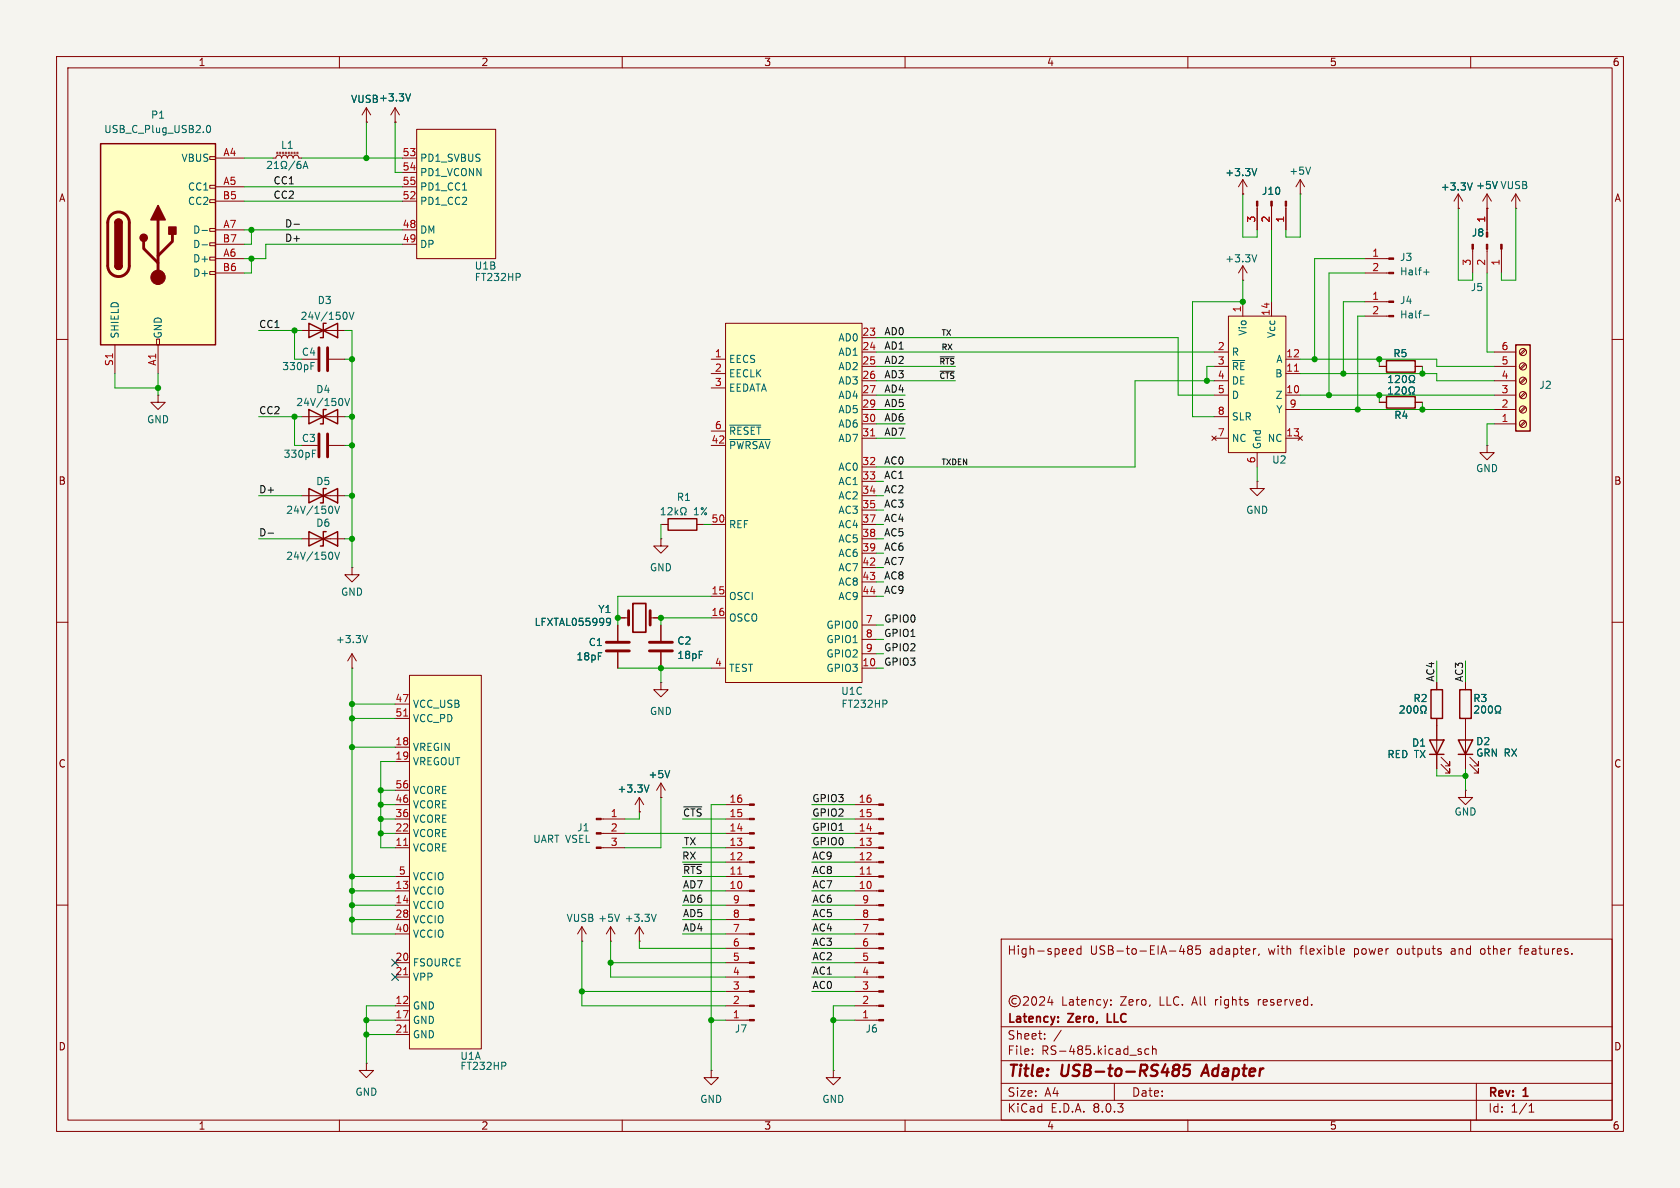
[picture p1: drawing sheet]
<svg xmlns="http://www.w3.org/2000/svg" width="297mm" height="210mm" viewBox="0 0 297 210" stroke-linecap="round" stroke-linejoin="round" font-family="sans-serif">
<path d="M0 0h297v210h-297z" fill="#f5f4ef" stroke="#f5f4ef" stroke-width=".18"/>
<g fill="none" stroke="#840000" stroke-width=".18">
<path d="M10 10h277v190h-277zM12 12h273v186h-273zM60 10v2M110 10v2M160 10v2M210 10v2M260 10v2M10 60h2M285 60h2M10 110h2M285 110h2M10 160h2"/>
<path d="M128.3 142.2h4.2M128.3 144.8h4.2M128.3 147.3h4.2M128.3 149.9h4.2M128.3 152.4h4.2M128.3 154.9h4.2M128.3 157.5h4.2M151.1 142.2h4.2M151.1 144.8h4.2M151.1 147.3h4.2M151.1 149.9h4.2M151.1 152.4h4.2"/>
<path d="M151.1 154.9h4.2M151.1 157.5h4.2M285 160h2M128.3 160h4.2M128.3 162.6h4.2M128.3 165.1h4.2M128.3 167.6h4.2M128.3 170.2h4.2M128.3 172.7h4.2M128.3 175.3h4.2M128.3 177.8h4.2M151.1 160h4.2"/>
<path d="M151.1 162.6h4.2M151.1 165.1h4.2M151.1 167.6h4.2M151.1 170.2h4.2M151.1 172.7h4.2M151.1 175.3h4.2M151.1 177.8h4.2M177 166h108v32h-108zM179.7 176.6a.52 .52 0 0 0-.8 .4 .52 .52 0 0 0 .8 .4M181 176.3l.5-.1 .2 .1 .1 .3-.9 1.1h.9M182.5 176.3l.2-.1a.81 .81 0 0 1 .6 .6 .81 .81 0 0 1-.3 .8l-.1 .1a.81 .81 0 0 1-.4-1.4zM183.8 176.3l.6-.1 .2 .1 .1 .3-1 1.1h1"/>
<path d="M185.6 176.1l-.4 1.1h1M186 176.7v1M189.2 168.6h.5M189.2 167.8l.4-.1 .2 .4-.7 .1M191.1 167.8l-.4-.1-.3 .3v.4l.1 .2h.6M191.1 167.2v1.5M196.4 177.6v.1M196.4 176.8v.1M208.9 167.1l-.4 1.1h1M209.2 167.7v1M210.2 167.8l-.2-.2 .2-.4 .5 .1 .1 .2-.3 .3M210.2 167.8l-.2 .3v.3l.2 .3 .5-.1 .1-.2v-.3l-.3-.3"/>
<path d="M210.2 167.8h.3M212.2 167.2h-.7l-.1 .7 .2-.1h.5l.1 .3v.5l-.2 .1-.6-.1M222.6 168.6l-.1 .3M237.2 167.7l.4 .1 .1 .3-.7 .1M237.6 168.6l-.4 .1M256.6 168.2v.4M262 167.7l-.3 .3v.4l.3 .3M268.5 167.7h.6M269.1 167.2l-.4 .2v1.3M60 198v2M110 198v2M128.3 180.3h4.2"/>
<path d="M151.1 180.3h4.2M160 198v2M177 194.5h108M177 191.5h108M177 187.5h108M177 181.5h108M182.5 186.3v.1M182.5 185.5v.1M184.7 183.6v.1M184.7 182.8v.1M187.6 182.1l-1.3 2M197 191.5v3"/>
<path d="M201.6 185.9l.2 .2-.2 .3M201.6 185.4l.1 .1M203.1 185.5l-.4-.1-.3 .3v.4l.1 .2h.6M203.7 185.5l.3-.1 .3 .1 .1 .9M203.7 184.9v1.5M210 198v2M260 198v2M261 191.5v6.5M270.3 196.6h.9M270.3 195.5l.4-.4v1.5"/>
<circle cx="179.4" cy="177" r="1"/>
</g>
<path d="M207.6 189l.1 .1M207.6 188.3l.6-.1 .3 .2a.44 .44 0 0 1-.4 .7M207.7 189.1h.4M207.7 189.1l-.2 .1M208.1 189.1l.3 .2a.67 .67 0 0 1-.1 .7 .67 .67 0 0 1-.7 .2M210.4 188.2h-.9l-.3 1 .4-.2 .6 .1 .2 .3-.2 .6-.3 .2h-.5l-.3-.2M213.3 188.2l-1 2" fill="none" stroke="#840000" stroke-width=".4"/>
<path d="M195.8 179.2v1.5h.7" fill="none" stroke="#840000" stroke-width=".3"/>
<g fill="#840000" stroke="#840000" stroke-width=".18">
<path d="M132.5 142.1h.8v.3h-.8z"/>
<path d="M132.5 144.7h.8v.2h-.8z"/>
<path d="M132.5 147.2h.8v.2h-.8z"/>
<path d="M132.5 149.7h.8v.3h-.8z"/>
<path d="M132.5 152.3h.8v.2h-.8z"/>
<path d="M132.5 154.8h.8v.3h-.8z"/>
<path d="M132.5 157.4h.8v.2h-.8z"/>
<path d="M132.5 159.9h.8v.2h-.8z"/>
<path d="M132.5 162.4h.8v.3h-.8z"/>
<path d="M132.5 165h.8v.2h-.8z"/>
<path d="M132.5 167.5h.8v.3h-.8z"/>
<path d="M132.5 170.1h.8v.2h-.8z"/>
<path d="M132.5 172.6h.8v.2h-.8z"/>
<path d="M132.5 175.1h.8v.3h-.8z"/>
<path d="M132.5 177.7h.8v.2h-.8z"/>
<path d="M132.5 180.2h.8v.3h-.8z"/>
<path d="M155.3 142.1h.9v.3h-.9z"/>
<path d="M155.3 144.7h.9v.2h-.9z"/>
<path d="M155.3 147.2h.9v.2h-.9z"/>
<path d="M155.3 149.7h.9v.3h-.9z"/>
<path d="M155.3 152.3h.9v.2h-.9z"/>
<path d="M155.3 154.8h.9v.3h-.9z"/>
<path d="M155.3 157.4h.9v.2h-.9z"/>
<path d="M155.3 159.9h.9v.2h-.9z"/>
<path d="M155.3 162.4h.9v.3h-.9z"/>
<path d="M155.3 165h.9v.2h-.9z"/>
<path d="M155.3 167.5h.9v.3h-.9z"/>
<path d="M155.3 170.1h.9v.2h-.9z"/>
<path d="M155.3 172.6h.9v.2h-.9z"/>
<path d="M155.3 175.1h.9v.3h-.9z"/>
<path d="M155.3 177.7h.9v.2h-.9z"/>
<path d="M155.3 180.2h.9v.3h-.9z"/>
</g>
<path d="M130.4 154.5h.7M153.3 154.5h.7" fill="none" stroke="#a90000" stroke-width=".18"/>
<path d="M268 61h2.5v15.2h-2.5z" fill="#ffffc2"/>
<path d="M245.1 63.8h5.1v2h-5.1zM245.1 70.1h5.1v2h-5.1zM268 61h2.5v15.2h-2.5zM118.1 91.7h5.1v2h-5.1z" fill="none" stroke="#840000" stroke-width=".25"/>
<g fill="none" stroke="#840000" stroke-width=".18">
<path d="M257.8 36.8h.1M257.8 34.3l-.8 1.3M257.8 34.3v2.5M257.8 34.3l.8 1.3M262.9 36.8h.1M262.9 34.3l-.8 1.3M262.9 34.3v6.7M262.9 34.3l.8 1.3M268 36.8h.1M268 34.3l-.8 1.3M268 34.3v2.5M268 34.3l.7 1.3"/>
<path d="M241.3 48.3h4.2M241.3 45.7h4.2M241.3 55.9h4.2M241.3 53.3h4.2M260.3 44v4.3M262.9 44v4.3M265.4 44v4.3M243.8 64.8h1.3M243.8 71.1h1.3M250.2 64.8h1.3M250.2 71.1h1.3M264.2 74.9h3.8"/>
<path d="M264.2 72.4h3.8M264.2 69.9h3.8M264.2 67.3h3.8M264.2 64.8h3.8M264.2 62.2h3.8M269.6 61.7l-.9 .9M269.6 64.3l-.9 .8M269.6 66.8l-.9 .8M269.6 69.3l-.9 .9M269.6 71.9l-.9 .8M269.6 74.4l-.9 .9M269.7 61.9l-.8 .8"/>
<path d="M269.7 64.4l-.8 .9M269.7 67l-.8 .8M269.7 69.5l-.8 .9M269.7 72.1l-.8 .8M269.7 74.6l-.8 .8M116.8 92.7h1.3M123.2 92.7h1.3M109.2 109.2h1.9M109.2 110.5v2.8M109.2 115.3v2.8M114.9 109.2h1.9M116.8 110.5v2.8"/>
<path d="M116.8 115.3v2.8M116.8 120.7v1.2h1.3l-1.3 1.3-1.2-1.3h1.2M116.8 120.7h.1M116.8 138.4l-.7 1.3M116.8 138.4v2.6M116.8 138.4l.8 1.3M259.1 139.7v1.3h1.2l-1.2 1.2-1.3-1.2h1.3M259.1 139.7h.1M113 143.5h.1M113 141l-.7 1.2M113 141v2.5M113 141l.8 1.2"/>
<path d="M116.8 141h.1M64.8 188v1.2h1.2l-1.2 1.3-1.3-1.3h1.3M64.8 188h.1M125.7 189.2v1.3h1.3l-1.3 1.3-1.2-1.3h1.2M125.7 189.2h.1M147.3 189.2v1.3h1.3l-1.3 1.3-1.3-1.3h1.3M147.3 189.2h.1"/>
<circle cx="269.2" cy="74.9" r=".63"/>
<circle cx="269.2" cy="67.3" r=".63"/>
<circle cx="269.2" cy="64.8" r=".63"/>
<circle cx="269.2" cy="69.8" r=".63"/>
<circle cx="269.2" cy="72.4" r=".63"/>
<circle cx="269.2" cy="62.2" r=".63"/>
</g>
<g fill="none" stroke="#006464" stroke-width=".18">
<path d="M260.3 32.3l-.4 1.3M251.7 48.1h.9M251.7 55.7h.9M252.2 47.6v1M245.5 68.8l.3-.4v1.3M245.5 69.7h.7M245.5 67.6h.7M245.5 66.7l.4-.3v1.2M246.7 68.5l.5-.1 .2 .4-.8 .9h.8M246.7 66.5l.5-.1 .2 .3-.8 .9h.8M248.1 68.5l.1-.1a.68 .68 0 0 1 .4 .6 .68 .68 0 0 1-.4 .7 .84 .84 0 0 1-.1-1.2zM248.1 66.4h.1a.68 .68 0 0 1 .5 .6 .68 .68 0 0 1-.5 .6 .84 .84 0 0 1-.1-1.2z"/>
<path d="M249.1 69.7h.3v-.3a.54 .54 0 0 1-.3-.7 .54 .54 0 0 1 .8-.2 .58 .58 0 0 1-.1 .9v.3h.3M249.1 67.6h.3v-.2a.54 .54 0 0 1-.2-.7 .54 .54 0 0 1 .7-.3 .58 .58 0 0 1-.1 1v.2h.3M116.9 91h.7M116.9 90.1l.3-.4v1.3M118.1 89.9l.5-.2 .2 .4-.8 .9h.8M119.4 89.7v1.3M119.5 90.5l.3 .5M119.8 90.2l-.4 .4M120.3 91h.3v-.2a.54 .54 0 0 1-.2-.8 .54 .54 0 0 1 .7-.2 .58 .58 0 0 1-.1 1v.2h.3M107.3 109.4l.4-.1 .2 .1a.84 .84 0 0 1-.3 1.2h-.3M107.9 109.8l-.2 .3-.4-.1M114.7 138.8l-.4 1.2"/>
<path d="M118.4 136.2l-.4 1.3"/>
</g>
<g fill="#840000" stroke="#840000" stroke-width=".18">
<path d="M262.8 41h.2v.9h-.2z"/>
<path d="M260.2 43.2h.3v.8h-.3z"/>
<path d="M262.8 43.2h.2v.8h-.2z"/>
<path d="M265.3 43.2h.3v.8h-.3z"/>
<path d="M245.5 48.1h.9v.3h-.9z"/>
<path d="M245.5 45.6h.9v.2h-.9z"/>
<path d="M245.5 55.8h.9v.2h-.9z"/>
<path d="M245.5 53.2h.9v.3h-.9z"/>
</g>
<path d="M111.9 106.7h2.3v5.1h-2.3z" fill="none" stroke="#840000" stroke-width=".3"/>
<path d="M107.2 115.1h4.1M107.2 113.5h4.1M111.1 108v2.5M114.8 115.1h4.1M114.8 113.5h4.1M114.9 108v2.5" fill="none" stroke="#840000" stroke-width=".51"/>
<path d="M128.3 57.2h24.1v63.5h-24.1z" fill="#ffffc2"/>
<g fill="none" stroke="#840000" stroke-width=".18">
<path d="M128.3 57.2h24.1v63.5h-24.1zM152.4 59.7h2.5M219.7 49.5h.1M219.7 47l-.8 1.3M219.7 47v2.5M219.7 47l.8 1.3M125.7 63.5h2.6M125.7 66h2.6M125.7 68.6h2.6M125.7 78.7h2.6M125.7 76.2h2.6M152.4 62.2h2.5"/>
<path d="M152.4 64.8h2.5M152.4 67.3h2.5M152.4 69.9h2.5M152.4 72.4h2.5M152.4 74.9h2.5M152.4 77.5h2.5M116.8 95.3v1.2h1.3l-1.3 1.3-1.2-1.3h1.2M116.8 95.3h.1M125.7 92.7h2.6M152.4 82.6h2.5M152.4 85.1h2.5M152.4 87.6h2.5"/>
<path d="M152.4 90.2h2.5M152.4 92.7h2.5M152.4 95.3h2.5M152.4 97.8h2.5M62.2 100.3v1.3h1.3l-1.3 1.3-1.2-1.3h1.2M62.2 100.3h.1M125.7 118.1h2.6M125.7 105.4h2.6M125.7 109.2h2.6M152.4 118.1h2.5M152.4 105.4h2.5M152.4 100.3h2.5"/>
<path d="M152.4 102.9h2.5M152.4 110.5h2.5M152.4 113h2.5M152.4 115.6h2.5M254 128.3v7.6M254.8 135.1l1.5 1.6v-.8v.8h-.8M254.8 133.9l1.5 1.5v-.8v.8h-.8M259.1 120.7v1.2M259.1 127v1.3M106.3 149.9h4.2M106.3 147.3h4.2M106.3 144.8h4.2"/>
<path d="M102.9 166.4h.1M102.9 163.8l-.8 1.3M102.9 163.8v2.6M102.9 163.8l.7 1.3M107.9 166.4h.1M107.9 163.8l-.7 1.3M107.9 163.8v2.6M107.9 163.8l.8 1.3M113 166.4h.1M113 163.8l-.7 1.3M113 163.8v2.6M113 163.8l.8 1.3"/>
</g>
<path d="M153.9 77.1h.7" fill="none" stroke="#a90000" stroke-width=".18"/>
<path d="M222.2 45l-.4 1.3M129 77.7h7.1M129 75.2h5.5M156.7 123.9v.4M261.4 124.9v.4l-.8 .8h.8M262 124.9a.68 .68 0 0 0 .3 1.2l.2-.2 .1-.3-.1-.7M263.2 124.9l.2-.1a.68 .68 0 0 1 .5 .6 .68 .68 0 0 1-.5 .7l-.2-.2-.1-.3zM264.3 126.1h.3v-.3a.54 .54 0 0 1-.2-.7 .54 .54 0 0 1 .7-.3 .58 .58 0 0 1-.1 1v.3h.3M109.5 161.6l-.4 1.3M116 161.6l-.4 1.3" fill="none" stroke="#006464" stroke-width=".18"/>
<path d="M252.7 130.8h2.6l-1.3 2.6zM252.7 133.4h2.6M258.1 121.9h2v5.1h-2z" fill="none" stroke="#840000" stroke-width=".25"/>
<g fill="#840000" stroke="#840000" stroke-width=".18">
<path d="M105.4 149.7h.9v.3h-.9z"/>
<path d="M105.4 147.2h.9v.2h-.9z"/>
<path d="M105.4 144.7h.9v.2h-.9z"/>
</g>
<path d="M217.2 55.9h10.1v24.1h-10.1z" fill="#ffffc2"/>
<g fill="none" stroke="#840000" stroke-width=".18">
<path d="M217.2 55.9h10.1v24.1h-10.1zM219.7 53.3v2.6M224.8 53.3v2.6M214.2 77.1l.8 .8M214.6 69.9h2.6M214.6 77.5h2.6M214.6 62.2h2.6M214.6 64.8h2.6M214.6 67.3h2.6M214.6 73.7h2.6M215 77.1l-.8 .8M227.3 69.9h2.6"/>
<path d="M227.3 66h2.6M227.3 63.5h2.6M227.3 77.5h2.6M227.3 72.4h2.6M229.5 77.1l.8 .8M230.3 77.1l-.8 .8M222.2 80v2.6"/>
</g>
<path d="M228.8 65.6h.8" fill="none" stroke="#a90000" stroke-width=".18"/>
<path d="M217.9 63.7h2.2" fill="none" stroke="#006464" stroke-width=".18"/>
<path d="M72.4 119.4h12.7v66h-12.7z" fill="#ffffc2"/>
<g fill="none" stroke="#840000" stroke-width=".18">
<path d="M53.3 73.7h7.7M72.4 119.4h12.7v66h-12.7zM69.8 132.1h2.6M69.8 134.6h2.6M69.8 124.5h2.6M69.8 127h2.6M69.8 139.7h2.6M69.8 149.9h2.6M69.8 157.5h2.6M69.8 147.3h2.6M69.8 144.8h2.6M69.8 142.2h2.6"/>
<path d="M69.8 154.9h2.6M69.8 177.8h2.6M69.8 160h2.6M69.8 170.2h2.6M69.8 172.7h2.6M69.8 162.6h2.6M69.8 165.1h2.6M69.8 180.3h2.6M69.8 182.9h2.6"/>
</g>
<path d="M71.4 126.6h.7M71.4 149.4h.7M71.4 172.3h.7M71.4 182.5h.7" fill="none" stroke="#a90000" stroke-width=".18"/>
<path d="M61 70.4l.4 1.3 .4-1.3M89.4 187.9v.4" fill="none" stroke="#006464" stroke-width=".18"/>
<path d="M54.6 72.4v2.5l5.1-2.5v2.5zM57.7 72.4h-.6v2.5h-.5" fill="none" stroke="#840000" stroke-width=".25"/>
<path d="M17.8 25.4h20.3v35.6h-20.3z" fill="#ffffc2"/>
<g fill="none" stroke="#840000" stroke-width=".18">
<path d="M69.8 19.1l-.7 1.2M69.8 19.1v2.5M69.8 19.1l.8 1.2M37.1 35.3h1v.5h-1zM37.1 32.8h1v.5h-1zM37.1 27.7h1v.5h-1zM38.1 27.9h5.1M38.1 33h5.1M38.1 35.6h5.1M48.3 27.9h.5l.1-.3 .4-.2 .3 .2 .2 .3 .1-.3 .4-.2 .3 .2 .2 .3 .1-.3 .4-.2 .4 .2 .1 .3 .2-.3 .3-.2 .4 .2 .1 .3h.5M48.9 27.2h.2M48.9 26.9h.2"/>
<path d="M49.4 27.2h.3M49.9 27.2h.3M50.4 27.2h.3M50.9 27.2h.3M51.4 27.2h.3M51.9 27.2h.3M51.9 26.9h.3M52.5 27.2h.2M52.5 26.9h.2M69.8 21.6h.1M27.7 59.9h.5v1.1h-.5zM37.1 48h1v.5h-1z"/>
<path d="M37.1 45.5h1v.5h-1zM37.1 42.9h1v.5h-1zM37.1 40.4h1v.5h-1zM38.1 45.7h5.1M38.1 40.6h5.1M38.1 48.3h5.1M38.1 43.2h5.1M20.3 61v5M27.9 61v5M254 120.7v1.2M254 127v1.3M259.1 128.3v7.6"/>
<path d="M259.8 135.1l1.6 1.6v-.8v.8h-.8M259.8 133.9l1.6 1.5v-.8v.8h-.8"/>
</g>
<path d="M17.8 25.4h20.3v35.6h-20.3zM20.3 39.4a.64 .64 0 0 1 .7-.7 .64 .64 0 0 1 .6 .7M20.3 47a.64 .64 0 0 0 .7 .6 .64 .64 0 0 0 .6-.6M253 121.9h2v5.1h-2zM257.8 130.8h2.5l-1.2 2.6zM257.8 133.4h2.5" fill="none" stroke="#840000" stroke-width=".25"/>
<path d="M19.6 38a1.9 1.9 0 0 1 2.1-.4 1.9 1.9 0 0 1 1.2 1.8v7.6a1.91 1.91 0 0 1-1.9 1.9 1.91 1.91 0 0 1-2-1.9l.1-7.8 .1-.6zM27.9 38.9v10.1M25.4 42.7v1.2l2.5 2.6M30.5 41.4v1.3l-2.6 2.5" fill="none" stroke="#840000" stroke-width=".51"/>
<g fill="#840000" stroke="#840000" stroke-width=".25">
<path d="M20.3 47h1.3a.64 .64 0 0 1-.6 .6 .64 .64 0 0 1-.7-.6z"/>
<path d="M20.3 39.4h1.3v7.6h-1.3z"/>
<path d="M20.5 38.9a.64 .64 0 0 1 .7-.1 .64 .64 0 0 1 .4 .6h-1.3z"/>
<path d="M27.9 36.3l1.3 2.6h-2.5z"/>
<path d="M29.8 40.1h1.3v1.3h-1.3z"/>
<circle cx="25.4" cy="42" r=".63"/>
</g>
<circle cx="27.9" cy="49" r="1.27" fill="#840000" stroke="#840000" stroke-width=".18"/>
<g fill="none" stroke="#006464" stroke-width=".18">
<path d="M72.6 16.6l-.5 1.3M36.6 22.3l.2-.1a.68 .68 0 0 1 .4 .6 .68 .68 0 0 1-.4 .6l-.2-.1-.1-.3zM47.3 28.6l.5-.1 .2 .4-.8 .9h.8M48.5 29.8h.7M48.5 28.9l.4-.4v1.3M49.7 29.8h.3v-.3a.54 .54 0 0 1-.3-.7 .54 .54 0 0 1 .8-.2 .58 .58 0 0 1-.1 .9v.3h.3M52.1 28.5l-1.1 1.6M53.1 28.5l-.4 .1a.86 .86 0 0 0 0 1.2l.5-.1v-.5l-.2-.2-.4 .1-.1 .1M53.6 29.8l.4-1.3 .4 1.3M53.7 29.4h.6M35.7 40.7h1M35.7 43.3h1"/>
<path d="M247.5 124.9l.5-.1 .3 .3-.8 1h.8M248.9 124.9l.1-.1a.68 .68 0 0 1 .5 .6 .68 .68 0 0 1-.5 .7l-.1-.2-.2-.3zM250.1 124.9a.68 .68 0 0 0 .3 1.2l.2-.2 .1-.3-.1-.7M251.3 124.8a.58 .58 0 0 0 .2 1v.3h-.3M251.9 124.8a.58 .58 0 0 1-.1 1v.3h.3"/>
</g>
<path d="M73.7 22.9h13.9v22.8h-13.9z" fill="#ffffc2"/>
<g fill="none" stroke="#840000" stroke-width=".18">
<path d="M64.8 19.1l-.8 1.2M64.8 19.1v2.5M64.8 19.1l.7 1.2M64.8 21.6h.1M69.8 21.6h.1M71.1 35.6h2.6M71.1 27.9h2.6M71.1 30.5h2.6M71.1 33h2.6M73.7 22.9h13.9v22.8h-13.9zM219.7 34.3h.1M219.7 31.8l-.8 1.2"/>
<path d="M219.7 31.8v2.5M219.7 31.8l.8 1.2M222.2 36.4v4.2M224.8 36.4v4.2M227.3 36.4v4.2M229.9 34.3h.1M229.9 31.8l-.8 1.2M229.9 31.8v2.5M229.9 31.8l.7 1.2M257.8 36.8h.1M262.9 36.8h.1M262.9 36.8v3.8"/>
<path d="M53.3 58.4h7.7M71.1 40.6h2.6M71.1 43.2h2.6M27.9 69.9v1.2h1.3l-1.3 1.3-1.2-1.3h1.2M27.9 69.9h.1M53.3 78.7h2.8M53.3 63.5h2.8M58.2 78.7h2.8M58.2 63.5h2.8M243.8 64.8h1.3M243.8 71.1h1.3M250.2 64.8h1.3"/>
<path d="M250.2 71.1h1.3M262.9 78.7v1.3h1.3l-1.3 1.3-1.3-1.3h1.3M262.9 78.7h.1M53.3 95.3h7.7M53.3 87.6h7.7M222.2 85.1v1.3h1.3l-1.3 1.2-1.2-1.2h1.2M222.2 85.1h.1M62.2 118.1h.1M62.2 115.6l-.7 1.2M62.2 115.6v2.5M62.2 115.6l.8 1.2M109.2 109.2h1.3"/>
<path d="M109.2 110.5v2.8M109.2 115.3v2.8M115.6 109.2h1.2M116.8 110.5v2.8M116.8 115.3v2.8M254 120.7v1.2M254 127v3.8M254 133.4v2.5M259.1 120.7v1.2M259.1 127v3.8M259.1 133.4v2.5M113 143.5h.1"/>
<path d="M116.8 141h.1"/>
</g>
<g fill="none" stroke="#006464" stroke-width=".18">
<path d="M72.6 16.6l-.5 1.3M81.8 33.6h.7M222.2 29.8l-.4 1.3M231.7 29.5l-.4 1.3M260.3 32.3l-.4 1.3M61.7 55.2l.4 1.3 .5-1.3M91.9 48.5v.4M55 64.7h.4M55 64.1h.6M55.2 79.6h.6M245.5 68.8l.3-.4v1.3M245.5 69.7h.7"/>
<path d="M245.5 67.6h.7M245.5 66.7l.4-.3v1.2M246.7 68.5l.5-.1 .2 .4-.8 .9h.8M246.7 66.5l.5-.1 .2 .3-.8 .9h.8M248.1 68.5l.1-.1a.68 .68 0 0 1 .4 .6 .68 .68 0 0 1-.4 .7 .84 .84 0 0 1-.1-1.2zM248.1 66.4h.1a.68 .68 0 0 1 .5 .6 .68 .68 0 0 1-.5 .6 .84 .84 0 0 1-.1-1.2zM249.1 69.7h.3v-.3a.54 .54 0 0 1-.3-.7 .54 .54 0 0 1 .8-.2 .58 .58 0 0 1-.1 .9v.3h.3M249.1 67.6h.3v-.2a.54 .54 0 0 1-.2-.7 .54 .54 0 0 1 .7-.3 .58 .58 0 0 1-.1 1v.2h.3M55.2 80.2h.5M59.2 97.6l.4 1.3 .4-1.3M59.2 89.5l.4 1.2 .4-1.2M65 112.3l-.5 1.3"/>
<path d="M107.3 109.4l.4-.1 .2 .1a.84 .84 0 0 1-.3 1.2h-.3M107.9 109.8l-.2 .3-.4-.1M114.7 138.8l-.4 1.2M118.4 136.2l-.4 1.3M247.5 124.9l.5-.1 .3 .3-.8 1h.8M248.9 124.9l.1-.1a.68 .68 0 0 1 .5 .6 .68 .68 0 0 1-.5 .7l-.1-.2-.2-.3zM250.1 124.9a.68 .68 0 0 0 .3 1.2l.2-.2 .1-.3-.1-.7M251.3 124.8a.58 .58 0 0 0 .2 1v.3h-.3M251.9 124.8a.58 .58 0 0 1-.1 1v.3h.3M261.4 124.9v.4l-.8 .8h.8M262 124.9a.68 .68 0 0 0 .3 1.2l.2-.2 .1-.3-.1-.7M263.2 124.9l.2-.1a.68 .68 0 0 1 .5 .6 .68 .68 0 0 1-.5 .7l-.2-.2-.1-.3z"/>
<path d="M264.3 126.1h.3v-.3a.54 .54 0 0 1-.2-.7 .54 .54 0 0 1 .7-.3 .58 .58 0 0 1-.1 1v.3h.3"/>
</g>
<g fill="#840000" stroke="#840000" stroke-width=".18">
<path d="M222.1 35.6h.3v.8h-.3z"/>
<path d="M224.7 35.6h.2v.8h-.2z"/>
<path d="M227.2 35.6h.3v.8h-.3z"/>
</g>
<path d="M56.4 61.5v4M56.4 76.7v4.1M57.9 61.5v4M57.9 76.7v4.1" fill="none" stroke="#840000" stroke-width=".51"/>
<path d="M54.6 57.2l5.1 2.5v-2.5l-5.1 2.5zM57.7 57.2h-.6v2.5h-.5M54.6 94l5.1 2.5v-2.5l-5.1 2.5zM54.6 86.4l5.1 2.5v-2.5l-5.1 2.5zM57.7 94h-.6v2.5h-.5M57.7 86.4h-.6v2.5h-.5" fill="none" stroke="#840000" stroke-width=".25"/>
<path d="M52 39.6h.9M166.2 63.1h2.5M166.2 65.6h2.5M47.4 94.3h1M120.9 142.6h3.2M120.9 152.8h3.2" fill="none" stroke="#0f0f0f" stroke-width=".18"/>
<g fill="none" stroke="#009600" stroke-width=".18">
<path d="M43.2 27.9h5.1M43.2 35.6h27.9M43.2 33h27.9M53.3 27.9h17.8M64.8 21.6v6.3M69.8 21.6v8.9h1.3M219.7 34.3v7.6h2.5v-1.3M229.9 34.3v7.6h-2.6v-1.3M257.8 36.8v12.7h2.5v-1.2M268 36.8v12.7h-2.6v-1.2M43.2 40.6h27.9M44.4 40.6v2.6h-1.2"/>
<path d="M44.4 45.7v2.6h-1.2M45.7 58.4h7.6M52.1 58.4v5.1h1.2M61 58.4h1.2v41.9M71.1 43.2h-24.1v2.5h-3.8M154.9 59.7h53.4v10.2h6.3M219.7 49.5v3.8h-8.9v20.4h3.8M224.8 40.6v12.7M241.3 55.9h-1.3v16.5M241.3 53.3h-3.8v12.7M241.3 48.3h-6.4v21.6M241.3 45.7h-8.9v17.8"/>
<path d="M262.9 48.3v13.9h1.3M20.3 66v2.6h7.6M27.9 66v3.9M45.7 73.7h7.6M52.1 73.7v5h1.2M61 63.5h1.2M61 73.7h1.2M61 78.7h1.2M154.9 74.9h5.1M154.9 69.9h5.1M154.9 72.4h5.1M154.9 67.3h14"/>
<path d="M154.9 64.8h14M154.9 62.2h59.7M154.9 77.5h5.1M214.6 67.3h-13.9v15.3h-45.8M214.6 64.8h-1.2v2.5M229.9 69.9h34.3M229.9 72.4h34.3M229.9 66h24.1v1.3h10.2M229.9 63.5h24.1v1.3h10.2M243.8 63.5v1.3M243.8 69.9v1.2M251.5 64.8v1.2"/>
<path d="M251.5 71.1v1.3M264.2 74.9h-1.3v3.8M45.7 87.6h7.6M45.7 95.3h7.6M61 87.6h1.2M61 95.3h1.2M116.8 92.7v2.6M124.5 92.7h1.2M154.9 87.6h1.3M154.9 85.1h1.3M154.9 97.8h1.3M154.9 92.7h1.3"/>
<path d="M154.9 90.2h1.3M154.9 95.3h1.3M222.2 82.6v2.5M62.2 118.1v47h7.6M109.2 118.1h16.5M116.8 118.1v2.6M125.7 105.4h-16.5v5.1M125.7 109.2h-8.9v1.3M154.9 100.3h1.3M154.9 105.4h1.3M154.9 102.9h1.3M154.9 113h1.3"/>
<path d="M154.9 110.5h1.3M154.9 118.1h1.3M154.9 115.6h1.3M254 116.8v3.9M259.1 116.8v3.9M62.2 132.1h7.6M62.2 127h7.6M62.2 124.5h7.6M67.3 139.7h2.5M69.8 134.6h-2.5v15.3h2.5M254 135.9v1.3h5.1M259.1 135.9v3.8"/>
<path d="M62.2 154.9h7.6M62.2 157.5h7.6M67.3 142.2h2.5M67.3 144.8h2.5M67.3 147.3h2.5M110.5 147.3h17.8M113 143.5v1.3h-2.5M116.8 141v8.9h-6.3M120.6 154.9h7.7M120.6 157.5h7.7M120.6 149.9h7.7M120.6 144.8h7.7"/>
<path d="M120.6 152.4h7.7M128.3 142.2h-2.6v47M143.5 142.2h7.6M143.5 154.9h7.6M143.5 157.5h7.6M143.5 149.9h7.6M143.5 144.8h7.6M143.5 147.3h7.6M143.5 152.4h7.6M62.2 160h7.6M62.2 162.6h7.6M69.8 177.8h-5v10.2"/>
<path d="M102.9 166.4v11.4h25.4M102.9 175.3h25.4M107.9 166.4v6.3h20.4M107.9 170.2h20.4M113 166.4v1.2h15.3M120.6 160h7.7M120.6 165.1h7.7M120.6 162.6h7.7M143.5 160h7.6M143.5 165.1h7.6M143.5 162.6h7.6M143.5 172.7h7.6"/>
<path d="M143.5 170.2h7.6M143.5 175.3h7.6M143.5 167.6h7.6M151.1 177.8h-3.8v11.4M64.8 180.3h5M64.8 182.9h5M125.7 180.3h2.6M147.3 180.3h3.8"/>
</g>
<path d="M69.2 172.1l1.3 1.2M69.2 169.6l1.3 1.2M70.5 172.1l-1.3 1.2M70.5 169.6l-1.3 1.2" fill="none" stroke="#000084" stroke-width=".18"/>
<g fill="#009600" stroke="#009600" stroke-width=".18">
<circle cx="64.8" cy="27.9" r=".46"/>
<circle cx="116.8" cy="109.2" r=".46"/>
<circle cx="234.9" cy="69.9" r=".46"/>
<circle cx="232.4" cy="63.5" r=".46"/>
<circle cx="243.8" cy="69.9" r=".46"/>
<circle cx="240" cy="72.4" r=".46"/>
<circle cx="251.5" cy="72.4" r=".46"/>
<circle cx="259.1" cy="137.2" r=".46"/>
<circle cx="219.7" cy="53.3" r=".46"/>
<circle cx="213.4" cy="67.3" r=".46"/>
<circle cx="243.8" cy="63.5" r=".46"/>
<circle cx="237.5" cy="66" r=".46"/>
<circle cx="251.5" cy="66" r=".46"/>
<circle cx="62.2" cy="132.1" r=".46"/>
<circle cx="62.2" cy="127" r=".46"/>
<circle cx="116.8" cy="118.1" r=".46"/>
<circle cx="67.3" cy="144.8" r=".46"/>
<circle cx="67.3" cy="142.2" r=".46"/>
<circle cx="109.2" cy="109.2" r=".46"/>
<circle cx="62.2" cy="95.3" r=".46"/>
<circle cx="62.2" cy="124.5" r=".46"/>
<circle cx="62.2" cy="87.6" r=".46"/>
<circle cx="52.1" cy="73.7" r=".46"/>
<circle cx="62.2" cy="73.7" r=".46"/>
<circle cx="62.2" cy="78.7" r=".46"/>
<circle cx="52.1" cy="58.4" r=".46"/>
<circle cx="44.4" cy="45.7" r=".46"/>
<circle cx="27.9" cy="68.6" r=".46"/>
<circle cx="44.4" cy="40.6" r=".46"/>
<circle cx="62.2" cy="63.5" r=".46"/>
<circle cx="62.2" cy="154.9" r=".46"/>
<circle cx="62.2" cy="160" r=".46"/>
<circle cx="62.2" cy="157.5" r=".46"/>
<circle cx="67.3" cy="139.7" r=".46"/>
<circle cx="102.9" cy="175.3" r=".46"/>
<circle cx="67.3" cy="147.3" r=".46"/>
<circle cx="62.2" cy="162.6" r=".46"/>
<circle cx="64.8" cy="180.3" r=".46"/>
<circle cx="125.7" cy="180.3" r=".46"/>
<circle cx="107.9" cy="170.2" r=".46"/>
<circle cx="64.8" cy="182.9" r=".46"/>
<circle cx="147.3" cy="180.3" r=".46"/>
</g>
<g font-size="2.8" fill="#840000">
<text x="178" y="190.9">Title:</text>
<text x="187.7" y="190.9">USB-to-RS485</text>
<text x="213.5" y="190.9">Adapter</text>
</g>
<g font-size="2.1" fill="#840000">
<text x="178" y="169">High-speed</text>
<text x="192.7" y="169">USB-to-EIA-485</text>
<text x="213.9" y="169">adapter,</text>
<text x="224.4" y="169">with</text>
<text x="230.2" y="169">flexible</text>
<text x="239.8" y="169">power</text>
<text x="247.6" y="169">outputs</text>
<text x="257.2" y="169">and</text>
<text x="262.6" y="169">other</text>
<text x="269.7" y="169">features.</text>
<text x="187.6" y="178">Latency:</text>
<text x="198.1" y="178">Zero,</text>
<text x="205.1" y="178">LLC.</text>
<text x="211.1" y="178">All</text>
<text x="215.2" y="178">rights</text>
<text x="222.9" y="178">reserved.</text>
<text x="178" y="184">Sheet:</text>
<text x="178" y="181.2">Latency:</text>
<text x="189" y="181.2">Zero,</text>
<text x="196.4" y="181.2">LLC</text>
<text x="178" y="186.7">File:</text>
<text x="184.1" y="186.7">RS-485.kicad_sch</text>
<text x="178" y="196.9">KiCad</text>
<text x="178" y="194.1">Size:</text>
<text x="184.7" y="194.1">A4</text>
<text x="185.7" y="196.9">E.D.A.</text>
<text x="193.3" y="196.9">8.0.3</text>
<text x="200" y="194.1">Date:</text>
<text x="263" y="194.3">Rev:</text>
<text x="263" y="196.9">Id:</text>
<text x="267.1" y="196.9">1/1</text>
<text x="269.4" y="194.3">1</text>
</g>
<g font-size="1.8" fill="#840000">
<text x="35" y="11.9">1</text>
<text x="85" y="11.9">2</text>
<text x="135" y="11.9">3</text>
<text x="185" y="11.9">4</text>
<text x="235" y="11.9">5</text>
<text x="285" y="11.9">6</text>
<text x="10.3" y="35.9">A</text>
<text x="285.3" y="35.9">A</text>
<text x="10.3" y="85.9">B</text>
<text x="285.3" y="85.9">B</text>
<text x="10.3" y="135.9">C</text>
<text x="285.3" y="135.9">C</text>
<text x="10.3" y="185.9">D</text>
<text x="285.3" y="185.9">D</text>
<text x="35" y="199.9">1</text>
<text x="85" y="199.9">2</text>
<text x="135" y="199.9">3</text>
<text x="185" y="199.9">4</text>
<text x="235" y="199.9">5</text>
<text x="285" y="199.9">6</text>
</g>
<g font-size="1.8" fill="#006464">
<text x="18.3" y="23.7">USB_C_Plug_USB2.0</text>
<text x="26.6" y="21.2">P1</text>
<text x="62" y="18.4">VUSB+3.3V</text>
<text x="32" y="28.8">VBUS</text>
<text x="49.6" y="26.5">L1</text>
<text x="74.2" y="28.8">PD1_SVBUS</text>
<text x="33.1" y="33.9">CC1</text>
<text x="74.2" y="31.3">PD1_VCONN</text>
<text x="74.2" y="33.9">PD1_CC1</text>
<text x="216.5" y="31.3">+3.3V</text>
<text x="223" y="34.6">J10</text>
<text x="227.8" y="31.1">+5V</text>
<text x="254.6" y="33.9">+3.3V</text>
<text x="260.9" y="33.6">+5V VUSB</text>
<text x="260.9" y="33.6">+5V</text>
<text x="33.1" y="36.4">CC2</text>
<text x="34" y="41.5">D-</text>
<text x="74.2" y="41.5">DM</text>
<text x="74.2" y="36.4">PD1_CC2</text>
<text x="34" y="46.6">D+</text>
<text x="34" y="44">D-</text>
<text x="74.2" y="44">DP</text>
<text x="83.8" y="47.9">U1B</text>
<text x="216.5" y="46.6">+3.3V</text>
<text x="247.4" y="46.3">J3</text>
<text x="260.1" y="42">J8</text>
<text x="34" y="49.1">D+</text>
<text x="56.1" y="53.9">D3</text>
<text x="83.8" y="49.9">FT232HP</text>
<text x="247.4" y="53.9">J4</text>
<text x="247.4" y="48.9">Half+</text>
<text x="259.9" y="51.7">J5</text>
<text x="21.2" y="59.9" transform="rotate(-90 21.2 59.9)">SHIELD</text>
<text x="28.8" y="59.9" transform="rotate(-90 28.8 59.9)">GND</text>
<text x="53" y="56.7">24V/150V</text>
<text x="220.6" y="59.4" transform="rotate(-90 220.6 59.4)">Vio</text>
<text x="225.7" y="59.9" transform="rotate(-90 225.7 59.9)">Vcc</text>
<text x="247.4" y="56.5">Half-</text>
<text x="49.8" y="65.6">330pF</text>
<text x="53.3" y="63.1">C4</text>
<text x="128.8" y="64.4">EECS</text>
<text x="148.1" y="60.6">AD0</text>
<text x="148.1" y="63.1">AD1</text>
<text x="148.1" y="65.6">AD2</text>
<text x="217.7" y="63.1">R</text>
<text x="217.7" y="65.6">~{RE}</text>
<text x="225.5" y="64.4">A</text>
<text x="246.2" y="63.3">R5</text>
<text x="52.3" y="72">24V/150V</text>
<text x="55.8" y="69.7">D4</text>
<text x="128.8" y="66.9">EECLK</text>
<text x="128.8" y="69.4">EEDATA</text>
<text x="148.1" y="68.2">AD3</text>
<text x="148.1" y="70.7">AD4</text>
<text x="217.7" y="68.2">DE</text>
<text x="217.7" y="70.7">D</text>
<text x="225.3" y="66.9">B</text>
<text x="225.4" y="70.7">Z</text>
<text x="272" y="68.9">J2</text>
<text x="25.9" y="75">GND</text>
<text x="128.8" y="77.1">~{RESET}</text>
<text x="148.1" y="73.3">AD5</text>
<text x="148.1" y="75.8">AD6</text>
<text x="217.7" y="74.5">SLR</text>
<text x="225.5" y="73.3">Y</text>
<text x="246.4" y="74.3">R4</text>
<text x="50.1" y="81.1">330pF</text>
<text x="53.3" y="78.3">C3</text>
<text x="128.8" y="79.6">~{PWRSAV}</text>
<text x="148.1" y="78.3">AD7</text>
<text x="148.1" y="83.4">AC0</text>
<text x="217.7" y="78.3">NC</text>
<text x="223.1" y="79.5" transform="rotate(-90 223.1 79.5)">Gnd</text>
<text x="224" y="78.3">NC</text>
<text x="224.8" y="82.1">U2</text>
<text x="260.9" y="83.7">GND</text>
<text x="55.8" y="86">D5</text>
<text x="119.6" y="88.7">R1</text>
<text x="148.1" y="86">AC1</text>
<text x="148.1" y="88.5">AC2</text>
<text x="50.5" y="91">24V/150V</text>
<text x="55.8" y="93.3">D6</text>
<text x="122.6" y="91.3">1%</text>
<text x="128.8" y="93.6">REF</text>
<text x="148.1" y="91">AC3</text>
<text x="148.1" y="93.6">AC4</text>
<text x="220.2" y="91">GND</text>
<text x="50.5" y="99.2">24V/150V</text>
<text x="114.8" y="101.2">GND</text>
<text x="148.1" y="96.1">AC5</text>
<text x="148.1" y="98.7">AC6</text>
<text x="148.1" y="101.2">AC7</text>
<text x="60.2" y="105.5">GND</text>
<text x="128.8" y="106.3">OSCI</text>
<text x="148.1" y="103.7">AC8</text>
<text x="148.1" y="106.3">AC9</text>
<text x="59.3" y="113.9">+3.3V</text>
<text x="94.4" y="110.8">LFXTAL055999</text>
<text x="105.7" y="108.6">Y1</text>
<text x="128.8" y="110.1">OSCO</text>
<text x="146" y="111.4">GPIO0</text>
<text x="146" y="113.9">GPIO1</text>
<text x="101.8" y="116.9">18pF</text>
<text x="104" y="114.4">C1</text>
<text x="119.6" y="114.1">C2</text>
<text x="119.6" y="116.7">18pF</text>
<text x="128.8" y="119">TEST</text>
<text x="146" y="119">GPIO3</text>
<text x="146" y="116.4">GPIO2</text>
<text x="72.9" y="125.3">VCC_USB</text>
<text x="148.6" y="123">U1C</text>
<text x="148.7" y="125.3">FT232HP</text>
<text x="249.8" y="124.3">R2</text>
<text x="260.4" y="124.3">R3</text>
<text x="72.9" y="127.9">VCC_PD</text>
<text x="114.8" y="126.6">GND</text>
<text x="260.9" y="131.9">D2</text>
<text x="72.9" y="132.9">VREGIN</text>
<text x="72.9" y="135.5">VREGOUT</text>
<text x="114.5" y="137.8">+5V</text>
<text x="245.2" y="134.2">RED TX</text>
<text x="249.5" y="132.2">D1</text>
<text x="260.9" y="134">GRN RX</text>
<text x="72.9" y="143.1">VCORE</text>
<text x="72.9" y="140.6">VCORE</text>
<text x="109.1" y="140.3">+3.3V</text>
<text x="72.9" y="148.2">VCORE</text>
<text x="72.9" y="145.6">VCORE</text>
<text x="94.2" y="149.2">UART VSEL</text>
<text x="101.9" y="147.2">J1</text>
<text x="257" y="144.4">GND</text>
<text x="72.9" y="150.7">VCORE</text>
<text x="72.9" y="155.8">VCCIO</text>
<text x="72.9" y="158.3">VCCIO</text>
<text x="72.9" y="160.9">VCCIO</text>
<text x="72.9" y="163.4">VCCIO</text>
<text x="72.9" y="166">VCCIO</text>
<text x="100.1" y="163.2">VUSB +5V</text>
<text x="110.3" y="163.2">+3.3V</text>
<text x="72.9" y="171">FSOURCE</text>
<text x="72.9" y="173.6">VPP</text>
<text x="72.9" y="178.7">GND</text>
<text x="72.9" y="181.2">GND</text>
<text x="72.9" y="183.7">GND</text>
<text x="129.8" y="182.7">J7</text>
<text x="152.9" y="182.7">J6</text>
<text x="81.3" y="187.6">U1A</text>
<text x="81.3" y="189.3">FT232HP</text>
<text x="62.7" y="193.9">GND</text>
<text x="123.7" y="195.2">GND</text>
<text x="145.3" y="195.2">GND</text>
</g>
<g font-size="1.8" fill="#a90000">
<text x="39.4" y="27.7">A4</text>
<text x="71.1" y="27.7">53</text>
<text x="39.3" y="35.3">B5</text>
<text x="39.4" y="32.8">A5</text>
<text x="71.1" y="35.3">52</text>
<text x="71.1" y="30.2">54</text>
<text x="71.1" y="32.8">55</text>
<text x="39.4" y="40.4">A7</text>
<text x="71.1" y="40.4">48</text>
<text x="222" y="39.4" transform="rotate(-90 222 39.4)">3</text>
<text x="224.5" y="39.4" transform="rotate(-90 224.5 39.4)">2</text>
<text x="227.1" y="39.4" transform="rotate(-90 227.1 39.4)">1</text>
<text x="262.6" y="39.4" transform="rotate(-90 262.6 39.4)">1</text>
<text x="39.3" y="42.9">B7</text>
<text x="39.4" y="45.5">A6</text>
<text x="71.1" y="42.9">49</text>
<text x="242.5" y="45.5">1</text>
<text x="260.1" y="47.1" transform="rotate(-90 260.1 47.1)">3</text>
<text x="262.6" y="47.1" transform="rotate(-90 262.6 47.1)">2</text>
<text x="265.2" y="47.1" transform="rotate(-90 265.2 47.1)">1</text>
<text x="39.3" y="48">B6</text>
<text x="242.5" y="48">2</text>
<text x="242.5" y="53.1">1</text>
<text x="152.4" y="59.4">23</text>
<text x="219.5" y="55.3" transform="rotate(-90 219.5 55.3)">1</text>
<text x="224.5" y="55.9" transform="rotate(-90 224.5 55.9)">14</text>
<text x="242.5" y="55.6">2</text>
<text x="20.1" y="64.8" transform="rotate(-90 20.1 64.8)">S1</text>
<text x="27.7" y="64.8" transform="rotate(-90 27.7 64.8)">A1</text>
<text x="126.3" y="63.2">1</text>
<text x="126.3" y="65.8">2</text>
<text x="152.4" y="62">24</text>
<text x="152.4" y="64.5">25</text>
<text x="215.2" y="62">2</text>
<text x="215.2" y="64.5">3</text>
<text x="227.3" y="65.8">11</text>
<text x="227.3" y="63.2">12</text>
<text x="265.4" y="64.5">5</text>
<text x="265.4" y="62">6</text>
<text x="126.3" y="68.3">3</text>
<text x="152.4" y="67.1">26</text>
<text x="152.4" y="69.6">27</text>
<text x="215.2" y="67.1">4</text>
<text x="215.2" y="69.6">5</text>
<text x="227.3" y="69.6">10</text>
<text x="265.4" y="69.6">3</text>
<text x="265.4" y="67.1">4</text>
<text x="126.3" y="75.9">6</text>
<text x="152.4" y="72.1">29</text>
<text x="152.4" y="74.7">30</text>
<text x="152.4" y="77.2">31</text>
<text x="215.2" y="77.2">7</text>
<text x="215.2" y="73.4">8</text>
<text x="227.3" y="77.2">13</text>
<text x="227.9" y="72.1">9</text>
<text x="265.4" y="74.7">1</text>
<text x="265.4" y="72.1">2</text>
<text x="125.7" y="78.5">42</text>
<text x="152.4" y="82.3">32</text>
<text x="222" y="82" transform="rotate(-90 222 82)">6</text>
<text x="152.4" y="84.8">33</text>
<text x="152.4" y="87.4">34</text>
<text x="152.4" y="89.9">35</text>
<text x="125.7" y="92.5">50</text>
<text x="152.4" y="92.5">37</text>
<text x="152.4" y="95">38</text>
<text x="152.4" y="97.5">39</text>
<text x="152.4" y="100.1">42</text>
<text x="125.7" y="105.2">15</text>
<text x="152.4" y="102.6">43</text>
<text x="152.4" y="105.2">44</text>
<text x="125.7" y="109">16</text>
<text x="153" y="110.2">7</text>
<text x="153" y="112.8">8</text>
<text x="126.3" y="117.9">4</text>
<text x="152.4" y="117.9">10</text>
<text x="153" y="115.3">9</text>
<text x="69.8" y="124.2">47</text>
<text x="69.8" y="131.8">18</text>
<text x="69.8" y="126.7">51</text>
<text x="69.8" y="134.4">19</text>
<text x="69.8" y="142">46</text>
<text x="69.8" y="139.4">56</text>
<text x="128.9" y="142">16</text>
<text x="151.7" y="142">16</text>
<text x="69.8" y="149.6">11</text>
<text x="69.8" y="147.1">22</text>
<text x="69.8" y="144.5">36</text>
<text x="107.9" y="144.5">1</text>
<text x="107.9" y="147.1">2</text>
<text x="107.9" y="149.6">3</text>
<text x="128.9" y="149.6">13</text>
<text x="128.9" y="147.1">14</text>
<text x="128.9" y="144.5">15</text>
<text x="151.7" y="149.6">13</text>
<text x="151.7" y="147.1">14</text>
<text x="151.7" y="144.5">15</text>
<text x="70.4" y="154.7">5</text>
<text x="128.9" y="154.7">11</text>
<text x="128.9" y="152.1">12</text>
<text x="151.7" y="154.7">11</text>
<text x="151.7" y="152.1">12</text>
<text x="69.8" y="157.2">13</text>
<text x="69.8" y="159.8">14</text>
<text x="128.9" y="157.2">10</text>
<text x="129.5" y="159.8">9</text>
<text x="151.7" y="157.2">10</text>
<text x="152.3" y="159.8">9</text>
<text x="69.8" y="162.3">28</text>
<text x="69.8" y="164.8">40</text>
<text x="129.5" y="167.4">6</text>
<text x="129.5" y="164.8">7</text>
<text x="129.5" y="162.3">8</text>
<text x="152.3" y="167.4">6</text>
<text x="152.3" y="164.8">7</text>
<text x="152.3" y="162.3">8</text>
<text x="69.8" y="169.9">20</text>
<text x="69.8" y="172.5">21</text>
<text x="129.5" y="172.5">4</text>
<text x="129.5" y="169.9">5</text>
<text x="152.3" y="172.5">4</text>
<text x="152.3" y="169.9">5</text>
<text x="69.8" y="177.5">12</text>
<text x="129.5" y="177.5">2</text>
<text x="129.5" y="175">3</text>
<text x="152.3" y="177.5">2</text>
<text x="152.3" y="175">3</text>
<text x="69.8" y="180.1">17</text>
<text x="69.8" y="182.6">21</text>
<text x="129.5" y="180.1">1</text>
<text x="152.3" y="180.1">1</text>
</g>
<g font-size="1.8" fill="#0f0f0f">
<text x="48.3" y="35.2">CC2</text>
<text x="48.3" y="32.7">CC1</text>
<text x="50.3" y="40.3">D-</text>
<text x="50.3" y="42.8">D+</text>
<text x="45.7" y="58.1">CC1</text>
<text x="156.2" y="59.3">AD0</text>
<text x="156.2" y="64.4">AD2</text>
<text x="156.2" y="61.9">AD1</text>
<text x="156.2" y="69.5">AD4</text>
<text x="156.2" y="67">AD3</text>
<text x="45.7" y="73.3">CC2</text>
<text x="156.2" y="74.6">AD6</text>
<text x="156.2" y="77.1">AD7</text>
<text x="156.2" y="72">AD5</text>
<text x="156.2" y="82.2">AC0</text>
<text x="45.7" y="87.3">D+</text>
<text x="156.2" y="89.8">AC3</text>
<text x="156.2" y="87.3">AC2</text>
<text x="156.2" y="84.7">AC1</text>
<text x="45.7" y="94.9">D-</text>
<text x="156.2" y="92.4">AC4</text>
<text x="156.2" y="94.9">AC5</text>
<text x="156.2" y="97.4">AC6</text>
<text x="156.2" y="100">AC7</text>
<text x="156.2" y="105.1">AC9</text>
<text x="156.2" y="102.5">AC8</text>
<text x="156.2" y="112.7">GPIO1</text>
<text x="156.2" y="110.1">GPIO0</text>
<text x="156.2" y="115.2">GPIO2</text>
<text x="156.2" y="117.8">GPIO3</text>
<text x="253.7" y="120.6" transform="rotate(-90 253.7 120.6)">AC4</text>
<text x="258.7" y="120.7" transform="rotate(-90 258.7 120.7)">AC3</text>
<text x="143.5" y="141.9">GPIO3</text>
<text x="120.6" y="144.4">~{CTS}</text>
<text x="120.8" y="149.5">TX</text>
<text x="143.5" y="149.5">GPIO0</text>
<text x="143.5" y="147">GPIO1</text>
<text x="143.5" y="144.4">GPIO2</text>
<text x="120.5" y="152.1">RX</text>
<text x="120.6" y="154.6">~{RTS}</text>
<text x="143.5" y="152.1">AC9</text>
<text x="143.5" y="154.6">AC8</text>
<text x="120.6" y="159.7">AD6</text>
<text x="120.6" y="157.1">AD7</text>
<text x="143.5" y="157.1">AC7</text>
<text x="143.5" y="159.7">AC6</text>
<text x="120.6" y="162.2">AD5</text>
<text x="120.6" y="164.8">AD4</text>
<text x="143.5" y="164.8">AC4</text>
<text x="143.5" y="162.2">AC5</text>
<text x="143.5" y="167.3">AC3</text>
<text x="143.5" y="172.4">AC1</text>
<text x="143.5" y="169.8">AC2</text>
<text x="143.5" y="174.9">AC0</text>
</g>
<g font-size="1.4" fill="#0f0f0f">
<text x="166.4" y="59.4">TX</text>
<text x="165.9" y="64.5">~{RTS}</text>
<text x="166.4" y="62">RX</text>
<text x="165.9" y="67">~{CTS}</text>
<text x="166.4" y="82.3">TXDEN</text>
</g>
</svg>
